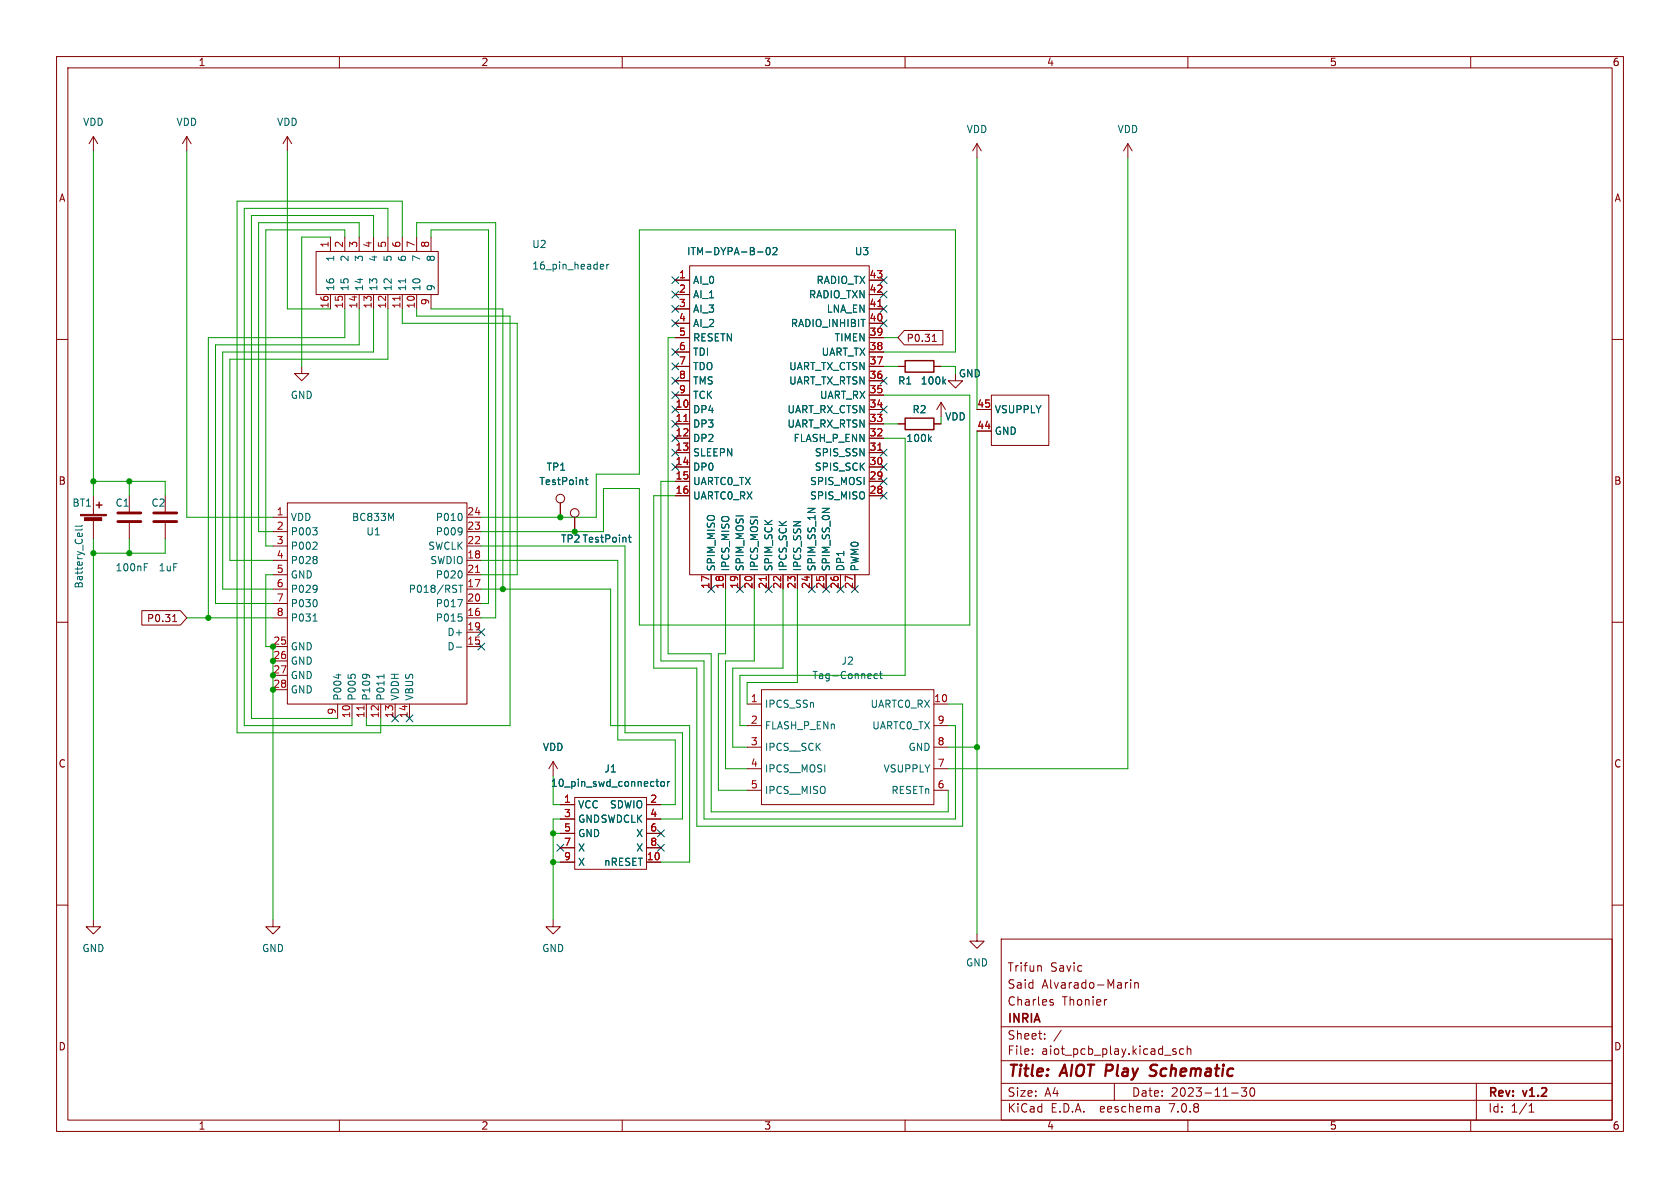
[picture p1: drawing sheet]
<svg xmlns="http://www.w3.org/2000/svg" width="297mm" height="210mm" viewBox="0 0 297 210" stroke-linecap="round" stroke-linejoin="round" font-family="sans-serif">
<g fill="none" stroke="#840000" stroke-width=".18">
<path d="M10 10h277v190h-277zM12 12h273v186h-273zM60 10v2M110 10v2M160 10v2M210 10v2M260 10v2M16.5 24.1v2.6M16.5 24.1l-.8 1.3M16.5 24.1l.8 1.3M33 24.1l-.7 1.3M33 24.1v2.6"/>
<path d="M33 24.1l.8 1.3M50.8 24.1l-.8 1.3M50.8 24.1v2.6M50.8 24.1l.8 1.3M172.7 25.4l-.7 1.3M172.7 25.4v2.5M172.7 25.4l.8 1.3M199.4 25.4l-.8 1.3M199.4 25.4v2.5M199.4 25.4l.8 1.3M10 60h2M55.9 44.5h21.6v7.6h-21.6z"/>
<path d="M58.4 41.9v2.6M58.4 52.1v2.5M61 41.9v2.6M61 52.1v2.5M63.5 41.9v2.6M63.5 52.1v2.5M66 41.9v2.6M66 52.1v2.5M68.6 41.9v2.6M68.6 52.1v2.5M71.1 41.9v2.6M71.1 52.1v2.5"/>
<path d="M73.7 41.9v2.6M73.7 52.1v2.5M76.2 41.9v2.6M76.2 52.1v2.5M119.4 49.5h2.5M119.4 52.1h2.5M119.4 54.6h2.5M119.4 59.7h2.5M119.4 57.2h2.5M121.9 47h31.8v54.6h-31.8zM153.7 49.5h2.5M153.7 52.1h2.5"/>
<path d="M153.7 54.6h2.5M153.7 59.7h2.5M153.7 57.2h2.5M159.9 58.4h6.8v2.6h-6.8l-1.2-1.3zM165.1 59.3l.1-.2v1.3M285 60h2M53.3 64.8v1.2h1.3l-1.3 1.3-1.2-1.3h1.2M119.4 74.9h2.5M119.4 64.8h2.5M119.4 72.4h2.5M119.4 77.5h2.5M119.4 69.9h2.5"/>
<path d="M119.4 67.3h2.5M119.4 62.2h2.5M153.7 74.9h2.5M153.7 64.8h2.5M153.7 72.4h2.5M153.7 77.5h2.5M153.7 69.9h2.5M153.7 67.3h2.5M153.7 62.2h2.5M158.7 74.9h1.3M158.7 64.8h1.3M164.8 60.4h.7"/>
<path d="M165.1 74.9h1.3M165.1 64.8h1.3M166.4 71.1l-.8 1.3M166.4 71.1v2.6M166.4 71.1l.7 1.3M168.9 66v1.3h1.3l-1.3 1.3-1.3-1.3h1.3M172.7 72.4h2.6M172.7 76.2h2.6M175.3 69.9h10.1v8.8h-10.1zM16.5 87.6v3.3M16.5 91.9v3.4M22.9 87.6v2.8"/>
<path d="M22.9 92.5v2.8M29.2 87.6v2.8M29.2 92.5v2.8M48.3 91.4h2.5M48.3 99.1h2.5M48.3 94h2.5M48.3 96.5h2.5M50.8 88.9h31.7v35.6h-31.7zM82.5 91.4h2.6M82.5 99.1h2.6M82.5 94h2.6M82.5 96.5h2.6"/>
<path d="M99.1 88.9v2.5M101.6 91.4v2.6M119.4 80h2.5M119.4 82.6h2.5M119.4 85.1h2.5M119.4 87.6h2.5M153.7 80h2.5M153.7 82.6h2.5M153.7 85.1h2.5M153.7 87.6h2.5M10 110h2M25.1 107.9h6.8l1.1 1.3-1.1 1.3h-6.8z"/>
<path d="M30.5 109.9h.7M30.8 108.8l.1-.2v1.3M48.3 114.3h2.5M48.3 109.2h2.5M48.3 104.1h2.5M48.3 106.7h2.5M48.3 101.6h2.5M48.3 116.8h2.5M48.3 119.4h2.5M82.5 114.3h2.6M82.5 109.2h2.6M82.5 104.1h2.6"/>
<path d="M82.5 111.8h2.6M82.5 106.7h2.6M82.5 101.6h2.6M125.7 101.6v2.5M128.3 101.6v2.5M130.8 101.6v2.5M133.3 101.6v2.5M135.9 101.6v2.5M138.4 101.6v2.5M141 101.6v2.5M143.5 101.6v2.5M146 101.6v2.5"/>
<path d="M148.6 101.6v2.5M151.1 101.6v2.5M285 110h2M48.3 121.9h2.5M59.7 124.5v2.5M62.2 124.5v2.5M64.8 124.5v2.5M67.3 124.5v2.5M69.8 124.5v2.5M72.4 124.5v2.5M97.8 134.6l-.8 1.3M97.8 134.6v2.6"/>
<path d="M97.8 134.6l.8 1.3M132.1 124.5h2.5M132.1 128.3h2.5M132.1 132.1h2.5M132.1 135.9h2.5M132.1 139.7h2.5M134.6 121.9h30.5v20.3h-30.5zM165.1 124.5h2.5M165.1 128.3h2.5M165.1 132.1h2.5M165.1 135.9h2.5M165.1 139.7h2.5"/>
<path d="M10 160h2M99.1 142.2h2.5M99.1 152.4h2.5M99.1 144.8h2.5M99.1 147.3h2.5M99.1 149.9h2.5M101.6 141h12.7v12.7h-12.7zM114.3 142.2h2.5M114.3 152.4h2.5M114.3 144.8h2.5M114.3 147.3h2.5M114.3 149.9h2.5"/>
<path d="M285 160h2M16.5 162.6v1.2h1.3l-1.3 1.3-1.3-1.3h1.3M48.3 162.6v1.2h1.2l-1.2 1.3-1.3-1.3h1.3M97.8 162.6v1.2h1.3l-1.3 1.3-1.3-1.3h1.3M172.7 165.1v1.3h1.3l-1.3 1.2-1.3-1.2h1.3M177 166h108v32h-108zM183.9 170.7l.2 .2v.8M185.8 177.2l.4 .1v.2l-.2 .2h-.3M185.8 176.7l.4 .1M195.5 176.7h.2M199 173.7v1M199.4 173.7l-.3 .1-.1 .2"/>
<path d="M199.9 173.2v.1M199.9 173.7v1M200.6 173.8l.2-.1 .4 .1v.9M200.6 173.7v1M60 198v2M110 198v2M160 198v2M177 194.5h108M177 191.5h108M177 187.5h108M177 181.5h108M182.5 186.3v.1"/>
<path d="M182.5 185.5v.1M184.7 183.6v.1M184.7 182.8v.1M187.6 182.1l-1.3 2M197 191.5v3M204.9 195.7l.1 .9M205 196.5l-.2 .1M205 196h-.2M207.4 185.5h.5M207.4 185.8l.5 .2 .1 .2-.3 .2-.4-.1M209.2 185.5l-.4-.1-.3 .3v.4l.2 .2h.5M209.9 185.5l.2-.1 .4 .1v.9"/>
<path d="M209.9 184.9v1.5M210 198v2M217.7 193.2h1.2M219.5 192.3h.9l-.5 .6 .4 .1v.7l-.2 .1h-.4l-.2-.1M221.2 192.4l.1-.1a.81 .81 0 0 1 .6 .6 .81 .81 0 0 1-.3 .8l-.1 .1a.81 .81 0 0 1-.6-.6 .81 .81 0 0 1 .3-.8zM260 198v2M261 191.5v6.5M270.3 196.6h.9M270.3 195.5l.4-.4v1.5"/>
<circle cx="99.1" cy="88.1" r=".76"/>
<circle cx="101.6" cy="90.7" r=".76"/>
</g>
<path d="M204.3 190a.85 .85 0 0 1-1.1 .1M204.3 188.2l-.7 .1a.46 .46 0 0 0-.2 .5 .46 .46 0 0 0 .3 .4l.6 .2" fill="none" stroke="#840000" stroke-width=".4"/>
<g fill="none" stroke="#006464" stroke-width=".18">
<path d="M71.7 49.3v.7M106.3 46.7l.4 .1v.2l-.6 .1M106.7 47.5l-.4 .1M107.3 46.7v.9M107.6 46.7l-.3 .3M133.9 44.5h1M135.6 43.8h.1a.68 .68 0 0 1 .5 .6 .68 .68 0 0 1-.5 .6 .84 .84 0 0 1-.1-1.2zM136.6 43.9l.5-.1 .3 .3-.8 .9h.8M164.3 77.6l.3 .4M164.6 77.2l-.4 .5M166.8 67.4l.4 .5M167.2 67l-.5 .5"/>
<path d="M14.5 93.5l-.1 .2h-1.1M14.5 92.8l-.1 .2h-1.1M25.5 99.6h.6M55.3 93.3h.8l-.5 .5M55.9 93.8l.2 .2-.2 .5M55.9 95.9l.2 .2-.1 .3-.7 .7h.8M55.9 98.4l.2 .2-.2 .3M55.9 99l.2 .2-.2 .4M69.1 91.7l.4-1v1.3M81.6 90.9l.1 .3-.1 .7M81.6 93.4a1.07 1.07 0 0 1-.1 1M81.7 93.8l-.1 .2"/>
<path d="M103.5 84.8h.4M103.6 84.4v1.1l.3 .2M111.1 95h.5M111.3 94.6v1l.3 .2M25.5 100.2h.4M55.3 109.8h.8M55.9 103.5l.1 .1a1.07 1.07 0 0 1-.1 1M55.9 106.1l.2 .4-.2 .6M56.1 104l-.2 .2M59.8 119.1v.8M61.5 119.3v.6M62.1 119.3l.2-.1 .4 .1"/>
<path d="M64.1 119.3h.1a1.07 1.07 0 0 1 1 .1M64.6 119.2l.2 .1M67.9 119.2v.7M80.7 114.4h.9M80.9 106h.9l-.6 1.3M81 108.5h.6M81.1 103.4h.7M81.5 103.4v1.3M81.6 109.1l.1 .2-.1 .4M81.6 101l.1 .4-.1 .7M155.1 119.2l-.3-.1-.3 .3 .1 .5h.5M155.5 119.1h.5"/>
<path d="M155.7 118.7v1.1l.3 .2M116 138.2h.4M116.1 137.7v1.1l.3 .2M116.9 138.3l.2-.1 .3 .1 .1 .5-.1 .1-.3 .1-.2-.1zM118 138.2v.8M118.4 138.2l-.4 .2"/>
</g>
<path d="M70.7 52.4v.7M155.2 54.2h.7M120.9 74.5h.7M155.2 79.6h.7M84.1 101.2h.7M135.5 101.9v.7M64.4 124.8v.7" fill="none" stroke="#a90000" stroke-width=".18"/>
<g fill="#840000" stroke="#840000" stroke-width=".18">
<path d="M14.2 90.9h4.6v.3h-4.6z"/>
<path d="M14.9 91.5h3.1v.5h-3.1z"/>
</g>
<path d="M160 73.9h5.1v2h-5.1zM160 63.8h5.1v2h-5.1zM17 89.3h1M17.5 88.8v1" fill="none" stroke="#840000" stroke-width=".25"/>
<path d="M20.8 92.2h4.1M20.8 90.7h4.1M27.2 92.2h4M27.2 90.7h4" fill="none" stroke="#840000" stroke-width=".51"/>
<g fill="none" stroke="#009600" stroke-width=".18">
<path d="M16.5 26.7v60.9M33 26.7v64.7h15.3M50.8 26.7v27.9h7.6M172.7 27.9v44.5M199.4 27.9v108h-31.8M58.4 41.9h-5.1v22.9M61 54.6v5.1h-24.2v49.5M61 41.9v-1.3h-14v55.9h1.3M63.5 41.9v-2.5h-17.8v54.6h2.6M63.5 54.6v6.4h-25.4v45.7h10.2M66 41.9v-3.8h-21.6v88.9h15.3M66 54.6v7.6h-26.6v41.9h8.9"/>
<path d="M68.6 41.9v-5.1h-25.4v91.5h19v-1.3M68.6 54.6v8.9h-28v35.6h7.7M71.1 41.9v-6.3h-29.2v93.9h25.4v-2.5M71.1 54.6v2.6h20.3v44.4h-6.3M73.7 54.6v1.3h16.5v72.4h-25.4v-1.3M73.7 41.9v-2.5h13.9v69.8h-2.5M76.2 54.6h12.7v49.5M76.2 41.9v-1.3h10.2v66.1h-1.3M119.4 59.7h-1.3v55.9h7.6v27.9h41.9v-3.8M156.2 59.7h2.5M156.2 62.2h12.7v-21.6h-55.9v43.2h-7.6v7.6h-20.3M156.2 77.5h3.8v41.9h-29.2v8.9h1.3"/>
<path d="M156.2 69.9h15.2v40.6h-58.4v-24.1h-6.3v7.6h-21.6M156.2 74.9h2.5M156.2 64.8h2.5M166.4 64.8h2.5v1.2M166.4 73.7v1.2M172.7 76.2v88.9M16.5 95.3v67.3M16.5 85.1h12.7v2.5M22.9 85.1v2.5M22.9 95.3v2.5M29.2 95.3v2.5h-12.7M85.1 96.5h25.4v33h10.1v15.3h-3.8"/>
<path d="M85.1 99.1h24.1v31.7h10.2v11.4h-2.6M119.4 85.1h-2.6v31.7h7.7v28h44.4v-16.5h-1.3M119.4 87.6h-3.8v30.5h7.6v28h47v-21.6h-2.6M33 109.2h15.3M48.3 101.6h-1.3v12.7h1.3v48.3M85.1 104.1h22.8v24.2h14v24.1h-5.1M128.3 104.1v11.5h-1.3v24.1h5.1M133.3 104.1v12.7h-5v19.1h3.8M138.4 104.1v14h-8.9v14h2.6M141 104.1v16.6h-8.9v3.8M97.8 137.2v5h1.3M167.6 132.1h5.1"/>
<path d="M97.8 152.4h1.3M97.8 147.3h1.3M99.1 144.8h-1.3v17.8"/>
</g>
<g fill="none" stroke="#000084" stroke-width=".18">
<path d="M118.8 54l1.2 1.2M118.8 51.5l1.2 1.2M118.8 48.9l1.2 1.2M118.8 56.5l1.2 1.3M120 54l-1.2 1.2M120 51.5l-1.2 1.2M120 48.9l-1.2 1.2M120 56.5l-1.2 1.3M155.6 56.5l1.2 1.3M155.6 48.9l1.2 1.2M155.6 51.5l1.2 1.2M155.6 54l1.2 1.2"/>
<path d="M156.8 56.5l-1.2 1.3M156.8 48.9l-1.2 1.2M156.8 51.5l-1.2 1.2M156.8 54l-1.2 1.2M118.8 61.6l1.2 1.2M118.8 64.2l1.2 1.2M118.8 69.2l1.2 1.3M118.8 71.8l1.2 1.2M118.8 76.9l1.2 1.2M118.8 79.4l1.2 1.2M118.8 66.7l1.2 1.2M118.8 74.3l1.2 1.2"/>
<path d="M120 79.4l-1.2 1.2M120 61.6l-1.2 1.2M120 64.2l-1.2 1.2M120 69.2l-1.2 1.3M120 71.8l-1.2 1.2M120 76.9l-1.2 1.2M120 66.7l-1.2 1.2M120 74.3l-1.2 1.2M155.6 71.8l1.2 1.2M155.6 66.7l1.2 1.2M155.6 79.4l1.2 1.2M156.8 71.8l-1.2 1.2"/>
<path d="M156.8 66.7l-1.2 1.2M156.8 79.4l-1.2 1.2M118.8 81.9l1.2 1.3M120 81.9l-1.2 1.3M155.6 84.5l1.2 1.2M155.6 87l1.2 1.2M155.6 81.9l1.2 1.3M156.8 84.5l-1.2 1.2M156.8 87l-1.2 1.2M156.8 81.9l-1.2 1.3M84.5 113.7l1.2 1.2M84.5 111.2l1.2 1.2"/>
<path d="M85.7 113.7l-1.2 1.2M85.7 111.2l-1.2 1.2M125.1 103.5l1.2 1.2M126.3 103.5l-1.2 1.2M130.2 103.5l1.2 1.2M131.4 103.5l-1.2 1.2M135.3 103.5l1.2 1.2M136.5 103.5l-1.2 1.2M142.9 103.5l1.2 1.2M144.1 103.5l-1.2 1.2M145.4 103.5l1.3 1.2M146.7 103.5l-1.3 1.2"/>
<path d="M148 103.5l1.2 1.2M149.2 103.5l-1.2 1.2M150.5 103.5l1.2 1.2M151.7 103.5l-1.2 1.2M69.2 126.4l1.3 1.2M70.5 126.4l-1.3 1.2M71.8 126.4l1.2 1.2M73 126.4l-1.2 1.2M98.5 149.3l1.2 1.2M99.7 149.3l-1.2 1.2M116.2 146.7l1.2 1.2M116.2 149.3l1.2 1.2"/>
<path d="M117.4 146.7l-1.2 1.2M117.4 149.3l-1.2 1.2"/>
</g>
<g fill="#009600" stroke="#009600" stroke-width=".18">
<circle cx="97.8" cy="152.4" r=".46"/>
<circle cx="48.3" cy="114.3" r=".46"/>
<circle cx="36.8" cy="109.2" r=".46"/>
<circle cx="48.3" cy="116.8" r=".46"/>
<circle cx="48.3" cy="121.9" r=".46"/>
<circle cx="48.3" cy="119.4" r=".46"/>
<circle cx="97.8" cy="147.3" r=".46"/>
<circle cx="101.6" cy="94" r=".46"/>
<circle cx="99.1" cy="91.4" r=".46"/>
<circle cx="88.9" cy="104.1" r=".46"/>
<circle cx="172.7" cy="132.1" r=".46"/>
<circle cx="16.5" cy="85.1" r=".46"/>
<circle cx="22.9" cy="85.1" r=".46"/>
<circle cx="16.5" cy="97.8" r=".46"/>
<circle cx="22.9" cy="97.8" r=".46"/>
</g>
<g font-size="2.8" fill="#840000">
<text x="178" y="190.9">Title:</text>
<text x="187.7" y="190.9">AIOT Play</text>
<text x="205" y="190.9">Schematic</text>
</g>
<g font-size="2.1" fill="#840000">
<text x="178" y="172">Trifun</text>
<text x="185.7" y="172">Savic</text>
<text x="178" y="178">Charles</text>
<text x="178" y="175">Said</text>
<text x="184.2" y="175">Alvarado-Marin</text>
<text x="187.7" y="178">Thonier</text>
<text x="178" y="184">Sheet:</text>
<text x="178" y="181.2">INRIA</text>
<text x="178" y="186.7">File:</text>
<text x="184.1" y="186.7">aiot_pcb_play.kicad_sch</text>
<text x="178" y="196.9">KiCad</text>
<text x="178" y="194.1">Size:</text>
<text x="184.7" y="194.1">A4</text>
<text x="185.7" y="196.9">E.D.A.</text>
<text x="194.6" y="196.9">eeschema</text>
<text x="200" y="194.1">Date:</text>
<text x="207" y="196.9">7.0.8</text>
<text x="207" y="194.1">2023-11-30</text>
<text x="263" y="194.3">Rev:</text>
<text x="263" y="196.9">Id:</text>
<text x="267.1" y="196.9">1/1</text>
<text x="269.4" y="194.3">v1.2</text>
</g>
<g font-size="1.8" fill="#840000">
<text x="35" y="11.9">1</text>
<text x="85" y="11.9">2</text>
<text x="135" y="11.9">3</text>
<text x="185" y="11.9">4</text>
<text x="235" y="11.9">5</text>
<text x="285" y="11.9">6</text>
<text x="10.3" y="35.9">A</text>
<text x="285.3" y="35.9">A</text>
<text x="160.2" y="60.6">P0.31</text>
<text x="10.3" y="85.9">B</text>
<text x="285.3" y="85.9">B</text>
<text x="25.9" y="110.2">P0.31</text>
<text x="10.3" y="135.9">C</text>
<text x="285.3" y="135.9">C</text>
<text x="10.3" y="185.9">D</text>
<text x="285.3" y="185.9">D</text>
<text x="35" y="199.9">1</text>
<text x="85" y="199.9">2</text>
<text x="135" y="199.9">3</text>
<text x="185" y="199.9">4</text>
<text x="235" y="199.9">5</text>
<text x="285" y="199.9">6</text>
</g>
<g font-size="1.8" fill="#006464">
<text x="14.6" y="22.5">VDD</text>
<text x="31.1" y="22.5">VDD</text>
<text x="48.9" y="22.5">VDD</text>
<text x="170.8" y="23.7">VDD</text>
<text x="197.5" y="23.7">VDD</text>
<text x="59.3" y="46.4" transform="rotate(-90 59.3 46.4)">1</text>
<text x="61.8" y="46.4" transform="rotate(-90 61.8 46.4)">2</text>
<text x="64.4" y="46.4" transform="rotate(-90 64.4 46.4)">3</text>
<text x="66.9" y="46.4" transform="rotate(-90 66.9 46.4)">4</text>
<text x="69.4" y="46.4" transform="rotate(-90 69.4 46.4)">5</text>
<text x="72" y="46.4" transform="rotate(-90 72 46.4)">6</text>
<text x="74.5" y="46.4" transform="rotate(-90 74.5 46.4)">7</text>
<text x="77.1" y="46.4" transform="rotate(-90 77.1 46.4)">8</text>
<text x="94" y="44">U2</text>
<text x="94" y="47.9">16_pin_header</text>
<text x="121.4" y="45.3">ITM-DYPA-B-02</text>
<text x="151" y="45.3">U3</text>
<text x="59.3" y="51.6" transform="rotate(-90 59.3 51.6)">16</text>
<text x="61.8" y="51.6" transform="rotate(-90 61.8 51.6)">15</text>
<text x="64.4" y="51.6" transform="rotate(-90 64.4 51.6)">14</text>
<text x="66.9" y="51.6" transform="rotate(-90 66.9 51.6)">13</text>
<text x="69.4" y="51.6" transform="rotate(-90 69.4 51.6)">12</text>
<text x="72" y="51.6" transform="rotate(-90 72 51.6)">11</text>
<text x="74.5" y="51.6" transform="rotate(-90 74.5 51.6)">10</text>
<text x="77.1" y="51.6" transform="rotate(-90 77.1 51.6)">9</text>
<text x="122.4" y="50.4">AI_0</text>
<text x="122.4" y="52.9">AI_1</text>
<text x="142.9" y="52.9">RADIO_TXN</text>
<text x="144.3" y="50.4">RADIO_TX</text>
<text x="122.4" y="55.5">AI_3</text>
<text x="122.4" y="58">AI_2</text>
<text x="139.7" y="58">RADIO_INHIBIT</text>
<text x="146.1" y="55.5">LNA_EN</text>
<text x="122.4" y="60.6">RESETN</text>
<text x="122.4" y="63.1">TDI</text>
<text x="122.4" y="65.6">TDO</text>
<text x="139.4" y="65.6">UART_TX_CTSN</text>
<text x="145.2" y="63.1">UART_TX</text>
<text x="147.5" y="60.6">TIMEN</text>
<text x="51.3" y="70.7">GND</text>
<text x="122.4" y="68.2">TMS</text>
<text x="122.4" y="70.7">TCK</text>
<text x="139.4" y="68.2">UART_TX_RTSN</text>
<text x="144.9" y="70.7">UART_RX</text>
<text x="158.7" y="68.2">R1</text>
<text x="162.7" y="68.2">100k</text>
<text x="169.4" y="66.9">GND</text>
<text x="122.4" y="73.3">DP4</text>
<text x="122.4" y="75.8">DP3</text>
<text x="139.1" y="75.8">UART_RX_RTSN</text>
<text x="139.1" y="73.3">UART_RX_CTSN</text>
<text x="161.2" y="73.3">R2</text>
<text x="167" y="74.5">VDD</text>
<text x="175.8" y="77.1">GND</text>
<text x="175.8" y="73.3">VSUPPLY</text>
<text x="96.5" y="83.4">TP1</text>
<text x="122.4" y="78.3">DP2</text>
<text x="122.4" y="80.9">SLEEPN</text>
<text x="122.4" y="83.4">DP0</text>
<text x="140.2" y="78.3">FLASH_P_ENN</text>
<text x="143.9" y="83.4">SPIS_SCK</text>
<text x="143.9" y="80.9">SPIS_SSN</text>
<text x="160.1" y="78.3">100k</text>
<text x="12.7" y="89.8">BT1</text>
<text x="20.3" y="89.8">C1</text>
<text x="26.7" y="89.8">C2</text>
<text x="95.3" y="86">TestPoint</text>
<text x="122.4" y="86">UARTC0_TX</text>
<text x="122.4" y="88.5">UARTC0_RX</text>
<text x="143.1" y="88.5">SPIS_MISO</text>
<text x="143.1" y="86">SPIS_MOSI</text>
<text x="51.3" y="92.3">VDD</text>
<text x="51.3" y="94.8">P003</text>
<text x="62.1" y="92.3">BC833M</text>
<text x="64.7" y="94.8">U1</text>
<text x="76.9" y="94.8">P009</text>
<text x="76.9" y="92.3">P010</text>
<text x="20.3" y="101.2">100nF</text>
<text x="27.9" y="101.2">1uF</text>
<text x="51.3" y="97.4">P002</text>
<text x="51.3" y="99.9">P028</text>
<text x="75.6" y="97.4">SWCLK</text>
<text x="76" y="99.9">SWDIO</text>
<text x="99.1" y="96.1">TP2 TestPoint</text>
<text x="126.6" y="101.1" transform="rotate(-90 126.6 101.1)">SPIM_MISO</text>
<text x="129.1" y="101.1" transform="rotate(-90 129.1 101.1)">IPCS_MISO</text>
<text x="131.7" y="101.1" transform="rotate(-90 131.7 101.1)">SPIM_MOSI</text>
<text x="134.2" y="101.1" transform="rotate(-90 134.2 101.1)">IPCS_MOSI</text>
<text x="136.8" y="101.1" transform="rotate(-90 136.8 101.1)">SPIM_SCK</text>
<text x="139.3" y="101.1" transform="rotate(-90 139.3 101.1)">IPCS_SCK</text>
<text x="141.8" y="101.1" transform="rotate(-90 141.8 101.1)">IPCS_SSN</text>
<text x="144.4" y="101.1" transform="rotate(-90 144.4 101.1)">SPIM_SS_1N</text>
<text x="146.9" y="101.1" transform="rotate(-90 146.9 101.1)">SPIM_SS_0N</text>
<text x="149.5" y="101.1" transform="rotate(-90 149.5 101.1)">DP1</text>
<text x="152" y="101.1" transform="rotate(-90 152 101.1)">PWM0</text>
<text x="14.8" y="104.1" transform="rotate(-90 14.8 104.1)">Battery_Cell</text>
<text x="51.3" y="102.5">GND</text>
<text x="51.3" y="105">P029</text>
<text x="51.3" y="107.5">P030</text>
<text x="72.2" y="105">P018/RST</text>
<text x="76.9" y="107.5">P017</text>
<text x="76.9" y="102.5">P020</text>
<text x="51.3" y="110.1">P031</text>
<text x="76.9" y="110.1">P015</text>
<text x="79" y="112.6">D+</text>
<text x="51.3" y="115.2">GND</text>
<text x="51.3" y="117.7">GND</text>
<text x="79" y="115.2">D-</text>
<text x="148.7" y="117.7">J2</text>
<text x="51.3" y="120.2">GND</text>
<text x="51.3" y="122.8">GND</text>
<text x="60.6" y="124" transform="rotate(-90 60.6 124)">P004</text>
<text x="63.1" y="124" transform="rotate(-90 63.1 124)">P005</text>
<text x="65.6" y="124" transform="rotate(-90 65.6 124)">P109</text>
<text x="68.2" y="124" transform="rotate(-90 68.2 124)">P011</text>
<text x="70.7" y="124" transform="rotate(-90 70.7 124)">VDDH</text>
<text x="73.3" y="124" transform="rotate(-90 73.3 124)">VBUS</text>
<text x="135.1" y="125.3">IPCS_SSn</text>
<text x="143.5" y="120.2">Tag-Connect</text>
<text x="153.8" y="125.3">UARTC0_RX</text>
<text x="135.1" y="129.1">FLASH_P_ENn</text>
<text x="154.1" y="129.1">UARTC0_TX</text>
<text x="95.9" y="132.9">VDD</text>
<text x="106.8" y="136.8">J1</text>
<text x="135.1" y="132.9">IPCS__SCK</text>
<text x="135.1" y="136.8">IPCS__MOSI</text>
<text x="156.1" y="136.8">VSUPPLY</text>
<text x="160.5" y="132.9">GND</text>
<text x="97.3" y="139.3">10_pin_swd_connector</text>
<text x="102.1" y="143.1">VCC</text>
<text x="107.7" y="143.1">SDWIO</text>
<text x="135.1" y="140.6">IPCS__MISO</text>
<text x="157.5" y="140.6">RESETn</text>
<text x="102.1" y="145.6">GNDSWDCLK</text>
<text x="102.1" y="148.2">GND</text>
<text x="112.4" y="148.2">X</text>
<text x="102.1" y="150.7">X</text>
<text x="102.1" y="153.3">X</text>
<text x="106.7" y="153.3">nRESET</text>
<text x="112.4" y="150.7">X</text>
<text x="14.5" y="168.5">GND</text>
<text x="46.2" y="168.5">GND</text>
<text x="95.8" y="168.5">GND</text>
<text x="170.7" y="171">GND</text>
</g>
<g font-size="1.8" fill="#a90000">
<text x="58.2" y="43.9" transform="rotate(-90 58.2 43.9)">1</text>
<text x="60.7" y="43.9" transform="rotate(-90 60.7 43.9)">2</text>
<text x="63.2" y="43.9" transform="rotate(-90 63.2 43.9)">3</text>
<text x="65.8" y="43.9" transform="rotate(-90 65.8 43.9)">4</text>
<text x="68.3" y="43.9" transform="rotate(-90 68.3 43.9)">5</text>
<text x="70.9" y="43.9" transform="rotate(-90 70.9 43.9)">6</text>
<text x="73.4" y="43.9" transform="rotate(-90 73.4 43.9)">7</text>
<text x="75.9" y="43.9" transform="rotate(-90 75.9 43.9)">8</text>
<text x="119.9" y="49.3">1</text>
<text x="119.9" y="51.8">2</text>
<text x="153.6" y="51.8">42</text>
<text x="153.6" y="49.3">43</text>
<text x="58.2" y="54.7" transform="rotate(-90 58.2 54.7)">16</text>
<text x="60.7" y="54.7" transform="rotate(-90 60.7 54.7)">15</text>
<text x="63.2" y="54.7" transform="rotate(-90 63.2 54.7)">14</text>
<text x="65.8" y="54.7" transform="rotate(-90 65.8 54.7)">13</text>
<text x="68.3" y="54.7" transform="rotate(-90 68.3 54.7)">12</text>
<text x="70.9" y="54.7" transform="rotate(-90 70.9 54.7)">11</text>
<text x="73.4" y="54.7" transform="rotate(-90 73.4 54.7)">10</text>
<text x="75.9" y="54" transform="rotate(-90 75.9 54)">9</text>
<text x="119.9" y="54.4">3</text>
<text x="119.9" y="56.9">4</text>
<text x="119.9" y="59.4">5</text>
<text x="153.6" y="59.4">39</text>
<text x="153.6" y="56.9">40</text>
<text x="153.6" y="54.4">41</text>
<text x="119.9" y="62">6</text>
<text x="119.9" y="64.5">7</text>
<text x="153.6" y="64.5">37</text>
<text x="153.6" y="62">38</text>
<text x="119.9" y="67.1">8</text>
<text x="119.9" y="69.6">9</text>
<text x="153.6" y="69.6">35</text>
<text x="153.6" y="67.1">36</text>
<text x="119.3" y="72.1">10</text>
<text x="119.3" y="74.7">11</text>
<text x="119.3" y="77.2">12</text>
<text x="153.6" y="77.2">32</text>
<text x="153.6" y="74.7">33</text>
<text x="153.6" y="72.1">34</text>
<text x="172.7" y="75.9">44</text>
<text x="172.7" y="72.1">45</text>
<text x="119.3" y="79.8">13</text>
<text x="119.3" y="82.3">14</text>
<text x="153.6" y="82.3">30</text>
<text x="153.6" y="79.8">31</text>
<text x="119.3" y="84.8">15</text>
<text x="119.3" y="87.4">16</text>
<text x="153.6" y="87.4">28</text>
<text x="153.6" y="84.8">29</text>
<text x="48.8" y="91.2">1</text>
<text x="48.8" y="93.7">2</text>
<text x="82.5" y="93.7">23</text>
<text x="82.5" y="91.2">24</text>
<text x="48.8" y="96.3">3</text>
<text x="48.8" y="98.8">4</text>
<text x="48.8" y="101.3">5</text>
<text x="82.5" y="98.8">18</text>
<text x="82.5" y="101.3">21</text>
<text x="82.5" y="96.3">22</text>
<text x="48.8" y="103.9">6</text>
<text x="48.8" y="106.4">7</text>
<text x="82.5" y="103.9">17</text>
<text x="82.5" y="106.4">20</text>
<text x="125.5" y="104.2" transform="rotate(-90 125.5 104.2)">17</text>
<text x="128" y="104.2" transform="rotate(-90 128 104.2)">18</text>
<text x="130.6" y="104.2" transform="rotate(-90 130.6 104.2)">19</text>
<text x="133.1" y="104.2" transform="rotate(-90 133.1 104.2)">20</text>
<text x="135.6" y="104.2" transform="rotate(-90 135.6 104.2)">21</text>
<text x="138.2" y="104.2" transform="rotate(-90 138.2 104.2)">22</text>
<text x="140.7" y="104.2" transform="rotate(-90 140.7 104.2)">23</text>
<text x="143.3" y="104.2" transform="rotate(-90 143.3 104.2)">24</text>
<text x="145.8" y="104.2" transform="rotate(-90 145.8 104.2)">25</text>
<text x="148.3" y="104.2" transform="rotate(-90 148.3 104.2)">26</text>
<text x="150.9" y="104.2" transform="rotate(-90 150.9 104.2)">27</text>
<text x="48.8" y="109">8</text>
<text x="82.5" y="109">16</text>
<text x="82.5" y="111.5">19</text>
<text x="48.2" y="114">25</text>
<text x="48.2" y="116.6">26</text>
<text x="48.2" y="119.1">27</text>
<text x="82.5" y="114">15</text>
<text x="48.2" y="121.7">28</text>
<text x="132.6" y="124.2">1</text>
<text x="165.1" y="124.2">10</text>
<text x="59.4" y="126.4" transform="rotate(-90 59.4 126.4)">9</text>
<text x="62" y="127" transform="rotate(-90 62 127)">10</text>
<text x="64.5" y="127" transform="rotate(-90 64.5 127)">11</text>
<text x="67.1" y="127" transform="rotate(-90 67.1 127)">12</text>
<text x="69.6" y="127" transform="rotate(-90 69.6 127)">13</text>
<text x="72.1" y="127" transform="rotate(-90 72.1 127)">14</text>
<text x="132.6" y="128">2</text>
<text x="132.6" y="131.8">3</text>
<text x="165.7" y="131.8">8</text>
<text x="165.7" y="128">9</text>
<text x="132.6" y="135.6">4</text>
<text x="165.7" y="135.6">7</text>
<text x="99.6" y="142">1</text>
<text x="114.9" y="142">2</text>
<text x="132.6" y="139.4">5</text>
<text x="165.7" y="139.4">6</text>
<text x="99.6" y="144.5">3</text>
<text x="99.6" y="147.1">5</text>
<text x="99.6" y="149.6">7</text>
<text x="114.9" y="144.5">4</text>
<text x="114.9" y="147.1">6</text>
<text x="114.9" y="149.6">8</text>
<text x="99.6" y="152.1">9</text>
<text x="114.3" y="152.1">10</text>
</g>
</svg>
